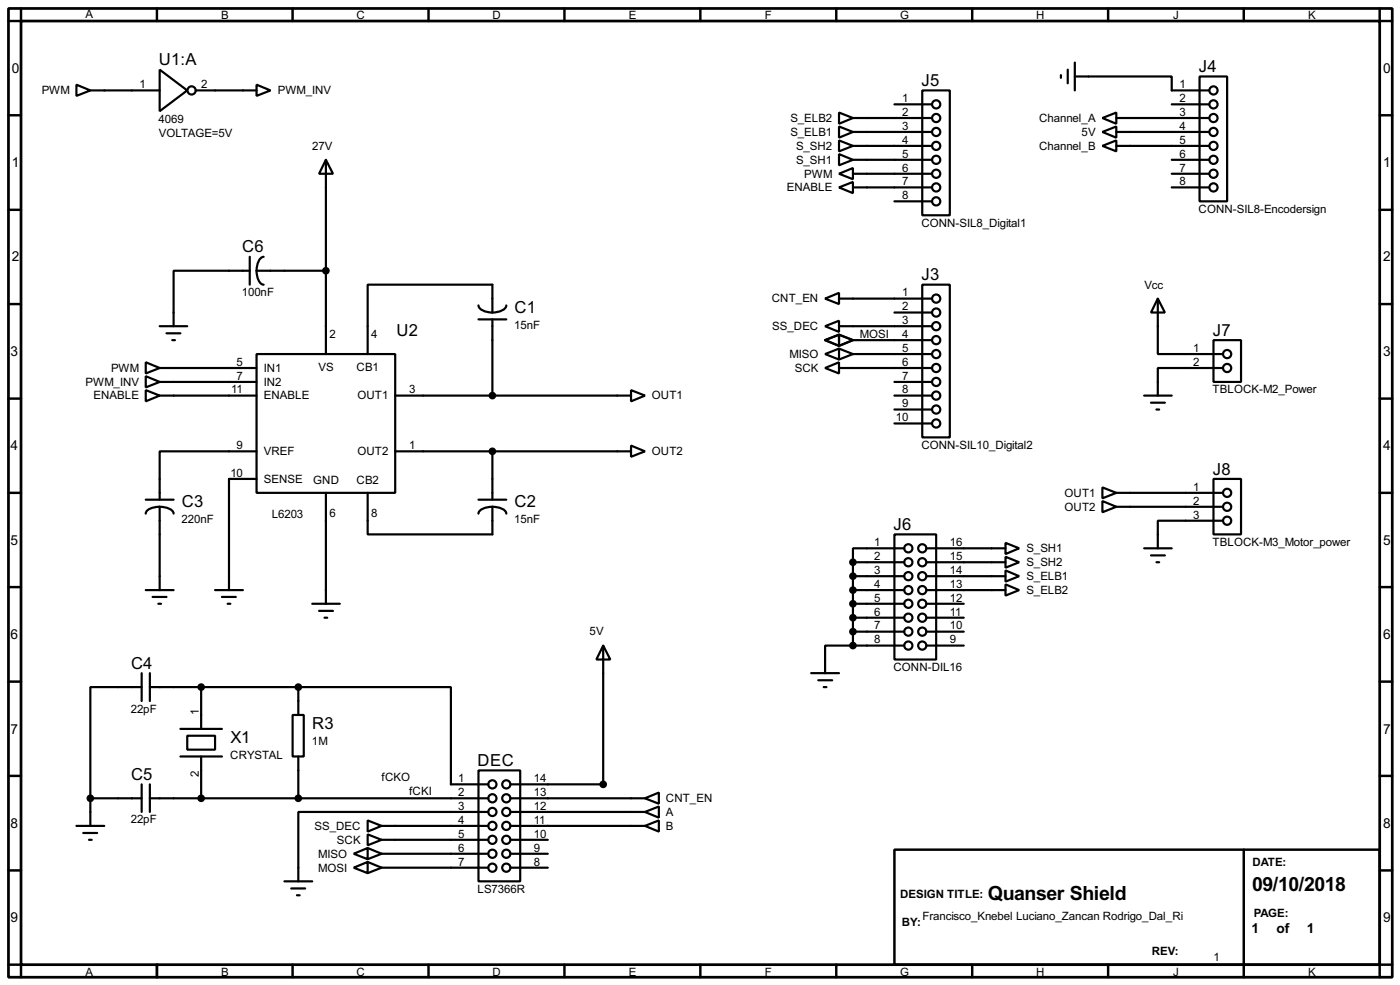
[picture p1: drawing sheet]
<svg xmlns="http://www.w3.org/2000/svg" width="256mm" height="180mm" viewBox="0 0 256 180" stroke-linecap="round" stroke-linejoin="round" font-family="sans-serif">
<path d="M1.6 1.6h253.5v177.3h-253.5zM3.9 3.9h248.9v172.7h-248.9z" fill="none" stroke="#000" stroke-width=".5"/>
<g fill="none" stroke="#000" stroke-width=".45">
<path d="M3.9 1.6v2.3h-2.3M28.8 1.6v2.3M53.6 1.6v2.3M78.5 1.6v2.3M103.4 1.6v2.3M128.3 1.6v2.3M153.2 1.6v2.3M178.1 1.6v2.3M203 1.6v2.3M227.9 1.6v2.3M252.8 1.6v2.3h2.3M1.6 21.1h2.3"/>
<path d="M1.6 38.4h2.3M252.8 21.1h2.3M252.8 38.4h2.3M1.6 55.7h2.3M252.8 55.7h2.3M1.6 73h2.3M252.8 73h2.3M1.6 90.2h2.3M252.8 90.2h2.3M1.6 107.5h2.3M252.8 107.5h2.3M1.6 124.8h2.3"/>
<path d="M252.8 124.8h2.3M1.6 142h2.3M1.6 159.3h2.3M163.9 155.5h88.9v21.1h-88.9zM227.9 155.5v23.4M252.8 142h2.3M252.8 159.3h2.3M1.6 176.6h2.3v2.3M28.8 176.6v2.3M53.6 176.6v2.3M78.5 176.6v2.3M103.4 176.6v2.3"/>
<path d="M128.3 176.6v2.3M153.2 176.6v2.3M178.1 176.6v2.3M203 176.6v2.3M255.1 176.6h-2.3v2.3"/>
</g>
<g fill="none" stroke="#000" stroke-width=".4">
<path d="M14 15.5l2.6 1.1-2.6 1zM16.6 16.6h12.7M29.3 12.8l5 3.8-5 3.8zM35.9 16.6h11.1M47 15.5l2.6 1.1-2.6 1zM163.9 19.1h6.8M169 16.6h5v22.8h-5zM194.4 13.8v.5M195.6 12.8v2.5M196.9 14h17.8v2.6h6.8M196.9 11.5v5.1M214.7 19.1h6.8"/>
<path d="M219.8 14h5v22.9h-5zM59.7 29.3l1.3 2.5h-2.5zM59.7 29.3v35.5M153.7 34.3l2.6-1v2.1zM153.7 31.8l2.6-1v2zM153.7 20.6l2.6 1-2.6 1.1zM153.7 23.2l2.6 1-2.6 1zM153.7 25.7l2.6 1-2.6 1zM153.7 28.2l2.6 1.1-2.6 1zM156.3 34.3h14.4M156.3 31.8h14.4M156.3 21.6h14.4"/>
<path d="M156.3 24.2h14.4M156.3 26.7h14.4M156.3 29.3h14.4M163.9 36.9h6.8M202 21.6l2.5-1v2.1zM202 24.2l2.5-1v2zM202 26.7l2.5-1v2zM204.5 21.6h17M204.5 24.2h17M204.5 26.7h17M214.7 34.3h6.8M214.7 31.8h6.8"/>
<path d="M214.7 29.3h6.8M29.3 59.7h5M45.8 49.6h-14v10.1M45.8 47v5.1M47 49.6a2.33 2.33 0 0 0 1.3 2.5M47 49.6h12.7M48.3 47a2.37 2.37 0 0 0-1.3 2.6M87.7 55.9a2.37 2.37 0 0 0 2.5 1.3M87.7 58.5h5.1M90.2 57.2v-5.1h-22.8v12.7M90.2 58.5v13.9M92.8 55.9a2.37 2.37 0 0 1-2.6 1.3"/>
<path d="M151.2 54.7l2.5-1.1v2.1zM151.2 59.7l2.5-1v2.1zM153.7 54.7h17M153.7 59.7h17M163.9 57.2h6.8M169 52.1h5v28h-5zM212.1 54.7l1.3 2.5h-2.5zM212.1 54.7v10.1h12M26.7 66.3l2.6 1.1-2.6 1zM26.7 71.4l2.6 1-2.6 1.1zM26.7 68.9l2.6 1-2.6 1zM29.3 72.4h17.7"/>
<path d="M29.3 67.4h17.7M29.3 69.9h17.7M30.5 61h2.6M31.6 62.3h.5M47 64.8h25.4v25.4h-25.4zM72.4 72.4h43.2M115.6 71.4l2.6 1-2.6 1.1zM151.2 67.4l2.5-1.1v2.1zM151.2 62.3l2.5-1v2zM151.2 64.8l2.5-1v2zM151.2 62.3l2.5-1 2.6 1-2.6 1zM153.7 61.3l2.6 1-2.6 1z"/>
<path d="M153.7 67.4h17M153.7 63.8l2.6 1M156.3 62.3h14.4M156.3 64.8h14.4M156.3 64.8l-2.6 1M163.9 72.4h6.8M163.9 69.9h6.8M163.9 75h6.8M163.9 77.5h6.8M209.6 72.4h5.1M210.9 73.7h2.5M211.9 75h.5"/>
<path d="M222.3 62.3h5.1v7.6h-5.1zM224.1 67.4h-12v5M26.7 91.5h5.1M29.3 92.8a3.3 3.3 0 0 1 2.4 .8l.1 .4M29.3 92.8a3.2 3.2 0 0 0-2.5 .8l-.1 .4M29.3 92.8v15.2M47 82.6h-17.7v8.9M47 87.7h-5v20.3M59.7 90.2v20.3M67.4 90.2v7.6h22.8v-5M72.4 82.6h43.2M87.7 91.5h5.1"/>
<path d="M90.2 92.8a3.3 3.3 0 0 1 2.4 .8l.2 .4M90.2 92.8a3.3 3.3 0 0 0-2.4 .8l-.1 .4M90.2 82.6v8.9M115.6 81.6l2.6 1-2.6 1zM163.9 97.8h7.6v22.9h-7.6zM184.2 99.4l2.5 1-2.5 1zM202 89.2l2.5 1-2.5 1zM202 91.7l2.5 1.1-2.5 1zM204.5 90.2h19.6M204.5 92.8h19.6M222.3 87.7h5.1v10.1h-5.1zM224.1 95.3h-12v5.1"/>
<path d="M26.7 108h5.1M28 109.3h2.5M29 110.5h.5M39.4 108h5.1M40.7 109.3h2.5M41.7 110.5h.5M57.2 110.5h5.1M58.5 111.8h2.5M59.5 113.1h.5M110.5 118.2l1.3 2.5h-2.5zM110.5 118.2v25.4h-17M156.3 118.2h-5.1v5"/>
<path d="M156.3 118.2h9.4M156.3 115.6h9.4M156.3 102.9v15.3M156.3 113.1h9.4M156.3 110.5h9.4M156.3 108h9.4M156.3 105.5h9.4M156.3 102.9h9.4M165.7 100.4h-9.4v2.5M169.7 118.2h6.9M169.7 115.6h6.9M169.7 113.1h6.9"/>
<path d="M169.7 110.5h6.9M169.7 108h14.5M169.7 105.5h14.5M169.7 102.9h14.5M169.7 100.4h14.5M184.2 101.9l2.5 1-2.5 1zM184.2 104.4l2.5 1.1-2.5 1zM184.2 107l2.5 1-2.5 1zM209.6 100.4h5.1M210.9 101.7h2.5M211.9 102.9h.5M26 125.8h-9.4v20.3"/>
<path d="M26 123.2v5.1M27.5 125.8h27.2M27.5 123.2v5.1M33.1 133.4h7.6M33.1 138.5h7.6M34.3 134.7h5.1v2.5h-5.1zM36.9 125.8v7.6M36.9 138.5v7.6M53.6 130.9h2.1v7.6h-2.1zM54.7 125.8h27.9v17.8h6.9M54.7 125.8v5.1M54.7 138.5v7.6"/>
<path d="M148.6 123.2h5.1M149.9 124.5h2.6M150.9 125.8h.5M14 151.2h5.1M15.3 152.5h2.5M16.3 153.7h.5M16.6 146.1h9.4M16.6 146.1v5.1M26 143.6v5M27.5 146.1h62M27.5 143.6v5M64.8 156.3l2.6-1.1v2.1z"/>
<path d="M64.8 158.8l2.6-1v2zM67.4 150.2l2.5 1-2.5 1zM67.4 152.7l2.5 1-2.5 1zM67.4 155.2l2.5 1.1M67.4 157.8l2.5 1M69.9 151.2h19.6M69.9 153.7h19.6M69.9 156.3h19.6M69.9 158.8h19.6M69.9 156.3l-2.5 1M69.9 158.8l-2.5 1M87.7 141h7.6v20.3h-7.6z"/>
<path d="M89.5 148.6h-34.8v12.7M93.5 146.1h24.7M93.5 148.6h24.7M93.5 151.2h24.7M93.5 153.7h6.9M93.5 156.3h6.9M93.5 158.8h6.9M118.2 146.1l2.5-1v2zM118.2 148.6l2.5-1v2.1zM118.2 151.2l2.5-1v2zM52.1 161.3h5.1M53.4 162.6h2.5"/>
<path d="M54.4 163.9h.5"/>
<circle cx="35.1" cy="16.6" r=".75"/>
<circle cx="171.5" cy="19.1" r=".75"/>
<circle cx="222.3" cy="16.6" r=".75"/>
<circle cx="222.3" cy="19.1" r=".75"/>
<circle cx="171.5" cy="36.9" r=".75"/>
<circle cx="171.5" cy="34.3" r=".75"/>
<circle cx="171.5" cy="26.7" r=".75"/>
<circle cx="171.5" cy="29.3" r=".75"/>
<circle cx="171.5" cy="31.8" r=".75"/>
<circle cx="171.5" cy="21.6" r=".75"/>
<circle cx="171.5" cy="24.2" r=".75"/>
<circle cx="222.3" cy="26.7" r=".75"/>
<circle cx="222.3" cy="29.3" r=".75"/>
<circle cx="222.3" cy="31.8" r=".75"/>
<circle cx="222.3" cy="34.3" r=".75"/>
<circle cx="222.3" cy="24.2" r=".75"/>
<circle cx="222.3" cy="21.6" r=".75"/>
<circle cx="171.5" cy="54.7" r=".75"/>
<circle cx="171.5" cy="57.2" r=".75"/>
<circle cx="171.5" cy="59.7" r=".75"/>
<circle cx="171.5" cy="77.5" r=".75"/>
<circle cx="171.5" cy="72.4" r=".75"/>
<circle cx="171.5" cy="75" r=".75"/>
<circle cx="171.5" cy="64.8" r=".75"/>
<circle cx="171.5" cy="62.3" r=".75"/>
<circle cx="171.5" cy="67.4" r=".75"/>
<circle cx="171.5" cy="69.9" r=".75"/>
<circle cx="224.8" cy="67.4" r=".75"/>
<circle cx="224.8" cy="64.8" r=".75"/>
<circle cx="224.8" cy="95.3" r=".75"/>
<circle cx="224.8" cy="90.2" r=".75"/>
<circle cx="224.8" cy="92.8" r=".75"/>
<circle cx="166.4" cy="100.4" r=".75"/>
<circle cx="166.4" cy="108" r=".75"/>
<circle cx="166.4" cy="102.9" r=".75"/>
<circle cx="166.4" cy="110.5" r=".75"/>
<circle cx="166.4" cy="105.5" r=".75"/>
<circle cx="166.4" cy="118.2" r=".75"/>
<circle cx="166.4" cy="115.6" r=".75"/>
<circle cx="166.4" cy="113.1" r=".75"/>
<circle cx="168.9" cy="100.4" r=".75"/>
<circle cx="168.9" cy="115.6" r=".75"/>
<circle cx="168.9" cy="113.1" r=".75"/>
<circle cx="168.9" cy="102.9" r=".75"/>
<circle cx="168.9" cy="108" r=".75"/>
<circle cx="168.9" cy="110.5" r=".75"/>
<circle cx="168.9" cy="118.2" r=".75"/>
<circle cx="168.9" cy="105.5" r=".75"/>
<circle cx="90.2" cy="158.8" r=".75"/>
<circle cx="90.2" cy="148.6" r=".75"/>
<circle cx="90.2" cy="143.6" r=".75"/>
<circle cx="90.2" cy="151.2" r=".75"/>
<circle cx="90.2" cy="153.7" r=".75"/>
<circle cx="90.2" cy="156.3" r=".75"/>
<circle cx="90.2" cy="146.1" r=".75"/>
<circle cx="92.7" cy="143.6" r=".75"/>
<circle cx="92.7" cy="153.7" r=".75"/>
<circle cx="92.7" cy="156.3" r=".75"/>
<circle cx="92.7" cy="146.1" r=".75"/>
<circle cx="92.7" cy="158.8" r=".75"/>
<circle cx="92.7" cy="148.6" r=".75"/>
<circle cx="92.7" cy="151.2" r=".75"/>
</g>
<g fill="#000" stroke="#000" stroke-width=".4">
<circle cx="59.7" cy="49.6" r=".5"/>
<circle cx="90.2" cy="72.4" r=".5"/>
<circle cx="90.2" cy="82.6" r=".5"/>
<circle cx="156.2" cy="115.6" r=".5"/>
<circle cx="156.2" cy="118.2" r=".5"/>
<circle cx="156.2" cy="108" r=".5"/>
<circle cx="156.2" cy="102.9" r=".5"/>
<circle cx="156.2" cy="113.1" r=".5"/>
<circle cx="156.2" cy="110.5" r=".5"/>
<circle cx="156.2" cy="105.5" r=".5"/>
<circle cx="36.8" cy="125.8" r=".5"/>
<circle cx="54.6" cy="125.8" r=".5"/>
<circle cx="16.5" cy="146.1" r=".5"/>
<circle cx="36.8" cy="146.1" r=".5"/>
<circle cx="54.6" cy="146.1" r=".5"/>
<circle cx="110.5" cy="143.6" r=".5"/>
</g>
<g font-size="4">
<text x="181" y="164.8">Quanser Shield</text>
<text x="229.4" y="163.1">09/10/2018</text>
</g>
<g font-size="3.4">
<text x="29.1" y="12">U1:A</text>
<text x="168.8" y="15.7">J5</text>
<text x="219.6" y="13.2">J4</text>
<text x="44.4" y="46.2">C6</text>
<text x="168.8" y="51.3">J3</text>
<text x="94.3" y="57.2">C1</text>
<text x="72.7" y="61.4">U2</text>
<text x="222.2" y="61.4">J7</text>
<text x="222.2" y="86.9">J8</text>
<text x="33.3" y="92.8">C3</text>
<text x="94.3" y="92.8">C2</text>
<text x="163.7" y="97">J6</text>
<text x="24" y="122.4">C4</text>
<text x="42.2" y="136">X1</text>
<text x="57.2" y="133.4">R3</text>
<text x="24" y="142.8">C5</text>
<text x="87.5" y="140.2">DEC</text>
</g>
<g font-size="2.8">
<text x="2.2" y="13.4">0</text>
<text x="253.4" y="13.4">0</text>
<text x="2.2" y="30.6">1</text>
<text x="253.4" y="30.6">1</text>
<text x="2.2" y="47.9">2</text>
<text x="253.4" y="47.9">2</text>
<text x="1.9" y="65.2">3</text>
<text x="253.4" y="65.2">3</text>
<text x="1.9" y="82.4">4</text>
<text x="253.4" y="82.4">4</text>
<text x="1.9" y="99.7">5</text>
<text x="253.4" y="99.7">5</text>
<text x="1.9" y="117">6</text>
<text x="253.4" y="117">6</text>
<text x="1.9" y="134.3">7</text>
<text x="253.4" y="134.3">7</text>
<text x="1.9" y="151.5">8</text>
<text x="253.4" y="151.5">8</text>
<text x="1.9" y="168.8">9</text>
<text x="229.3" y="170.8">1</text>
<text x="233.9" y="170.8">of</text>
<text x="239.4" y="170.8">1</text>
<text x="253.4" y="168.8">9</text>
</g>
<g font-size="2.4">
<text x="15.6" y="3.2">A</text>
<text x="40.5" y="3.5">B</text>
<text x="65.3" y="3.5">C</text>
<text x="90.2" y="3.5">D</text>
<text x="115.2" y="3.5">E</text>
<text x="140.1" y="3.5">F</text>
<text x="164.9" y="3.5">G</text>
<text x="189.8" y="3.5">H</text>
<text x="214.9" y="3.5">J</text>
<text x="239.6" y="3.5">K</text>
<text x="7.6" y="17.3">PWM</text>
<text x="25.6" y="16.2">1</text>
<text x="36.9" y="16.2">2</text>
<text x="50.9" y="17.3">PWM_INV</text>
<text x="216.1" y="16.2">1</text>
<text x="29.1" y="22.4">4069</text>
<text x="144.8" y="22.3">S_ELB2</text>
<text x="165.3" y="18.7">1</text>
<text x="165.3" y="21.2">2</text>
<text x="165.3" y="23.8">3</text>
<text x="190.4" y="22.3">Channel_A</text>
<text x="216.1" y="18.7">2</text>
<text x="216.1" y="21.2">3</text>
<text x="216.1" y="23.8">4</text>
<text x="29.1" y="25">VOLTAGE=5V</text>
<text x="57.2" y="27.4">27V</text>
<text x="144.8" y="24.9">S_ELB1</text>
<text x="145.8" y="27.4">S_SH2</text>
<text x="145.8" y="30">S_SH1</text>
<text x="165.3" y="26.3">4</text>
<text x="165.3" y="28.9">5</text>
<text x="190.4" y="27.4">Channel_B</text>
<text x="198.2" y="24.9">5V</text>
<text x="216.1" y="26.3">5</text>
<text x="216.1" y="28.9">6</text>
<text x="144.1" y="35">ENABLE</text>
<text x="147.3" y="32.5">PWM</text>
<text x="165.3" y="31.4">6</text>
<text x="165.3" y="33.9">7</text>
<text x="216.1" y="31.4">7</text>
<text x="216.1" y="33.9">8</text>
<text x="165.3" y="36.5">8</text>
<text x="168.8" y="41.5">CONN-SIL8_Digital1</text>
<text x="219.6" y="39">CONN-SIL8-Encodersign</text>
<text x="209.6" y="52.8">Vcc</text>
<text x="44.3" y="54.2">100nF</text>
<text x="141.4" y="55.4">CNT_EN</text>
<text x="165.3" y="54.3">1</text>
<text x="165.3" y="56.8">2</text>
<text x="165.3" y="59.3">3</text>
<text x="60.4" y="61.9">2</text>
<text x="68" y="61.9">4</text>
<text x="94.2" y="60.2">15nF</text>
<text x="141.5" y="60.4">SS_DEC</text>
<text x="144.6" y="65.5">MISO</text>
<text x="157.5" y="61.9">MOSI</text>
<text x="165.3" y="61.9">4</text>
<text x="165.3" y="64.4">5</text>
<text x="218.6" y="64.4">1</text>
<text x="15.7" y="70.6">PWM_INV</text>
<text x="20.3" y="68.1">PWM</text>
<text x="42.4" y="72">11</text>
<text x="43.4" y="67">5</text>
<text x="43.4" y="69.5">7</text>
<text x="48.3" y="68.1">IN1</text>
<text x="48.3" y="70.6">IN2</text>
<text x="58.3" y="68">VS</text>
<text x="65.3" y="68">CB1</text>
<text x="75" y="72">3</text>
<text x="145.6" y="68.1">SCK</text>
<text x="165.3" y="67">6</text>
<text x="165.3" y="69.5">7</text>
<text x="165.3" y="72">8</text>
<text x="218.6" y="67">2</text>
<text x="222.1" y="72">TBLOCK-M2_Power</text>
<text x="17.1" y="73.1">ENABLE</text>
<text x="48.3" y="73.1">ENABLE</text>
<text x="65.5" y="73.1">OUT1</text>
<text x="119.4" y="73.1">OUT1</text>
<text x="164.1" y="77.1">10</text>
<text x="165.3" y="74.6">9</text>
<text x="43.4" y="82.2">9</text>
<text x="48.3" y="83.3">VREF</text>
<text x="65.5" y="83.3">OUT2</text>
<text x="75" y="82.2">1</text>
<text x="119.4" y="83.3">OUT2</text>
<text x="168.8" y="82.2">CONN-SIL10_Digital2</text>
<text x="42.2" y="87.3">10</text>
<text x="48.3" y="88.4">SENSE</text>
<text x="57.4" y="88.5">GND</text>
<text x="65.3" y="88.5">CB2</text>
<text x="218.6" y="89.8">1</text>
<text x="33.3" y="95.7">220nF</text>
<text x="49.8" y="94.9">L6203</text>
<text x="60.4" y="94.7">6</text>
<text x="68" y="94.7">8</text>
<text x="94.2" y="95.7">15nF</text>
<text x="195" y="90.9">OUT1</text>
<text x="195" y="93.5">OUT2</text>
<text x="218.6" y="92.4">2</text>
<text x="218.6" y="94.9">3</text>
<text x="160.2" y="100">1</text>
<text x="174" y="100">16</text>
<text x="188" y="101.1">S_SH1</text>
<text x="222.1" y="99.9">TBLOCK-M3_Motor_power</text>
<text x="160.2" y="102.5">2</text>
<text x="160.2" y="105.1">3</text>
<text x="160.2" y="107.6">4</text>
<text x="174" y="102.5">15</text>
<text x="174" y="105.1">14</text>
<text x="174" y="107.6">13</text>
<text x="188" y="103.6">S_SH2</text>
<text x="188" y="106.2">S_ELB1</text>
<text x="160.2" y="110.1">5</text>
<text x="160.2" y="112.7">6</text>
<text x="174" y="110.1">12</text>
<text x="174" y="112.7">11</text>
<text x="188" y="108.7">S_ELB2</text>
<text x="108" y="116.3">5V</text>
<text x="160.2" y="115.2">7</text>
<text x="160.2" y="117.8">8</text>
<text x="174" y="115.2">10</text>
<text x="174" y="117.8">9</text>
<text x="163.7" y="122.8">CONN-DIL16</text>
<text x="24" y="130.4">22pF</text>
<text x="36.4" y="130.9" transform="rotate(-90 36.4 130.9)">1</text>
<text x="57.2" y="136.4">1M</text>
<text x="36.5" y="142.2" transform="rotate(-90 36.5 142.2)">2</text>
<text x="42.2" y="138.9">CRYSTAL</text>
<text x="69.9" y="143">fCKO</text>
<text x="84" y="143.2">1</text>
<text x="97.8" y="143.2">14</text>
<text x="75" y="145.5">fCKI</text>
<text x="84" y="145.7">2</text>
<text x="84" y="148.2">3</text>
<text x="97.8" y="145.7">13</text>
<text x="97.8" y="148.2">12</text>
<text x="122" y="146.8">CNT_EN</text>
<text x="122" y="149.3">A</text>
<text x="24" y="150.7">22pF</text>
<text x="57.6" y="151.9">SS_DEC</text>
<text x="61.7" y="154.4">SCK</text>
<text x="84" y="150.8">4</text>
<text x="84" y="153.3">5</text>
<text x="84" y="155.9">6</text>
<text x="97.8" y="150.8">11</text>
<text x="97.8" y="153.3">10</text>
<text x="97.8" y="155.9">9</text>
<text x="122" y="151.9">B</text>
<text x="58.3" y="157">MISO</text>
<text x="58.3" y="159.5">MOSI</text>
<text x="84" y="158.4">7</text>
<text x="97.8" y="158.4">8</text>
<text x="229.4" y="158.4">DATE:</text>
<text x="87.5" y="163.4">LS7366R</text>
<text x="164.9" y="164.3">DESIGN TITLE:</text>
<text x="229.7" y="167.8">PAGE:</text>
<text x="165.2" y="169.6">BY:</text>
<text x="169" y="168.3">Francisco_Knebel Luciano_Zancan Rodrigo_Dal_Ri</text>
<text x="15.6" y="178.6">A</text>
<text x="40.5" y="178.6">B</text>
<text x="65.3" y="178.6">C</text>
<text x="90.2" y="178.6">D</text>
<text x="115.2" y="178.6">E</text>
<text x="140.1" y="178.6">F</text>
<text x="164.9" y="178.6">G</text>
<text x="189.8" y="178.6">H</text>
<text x="211" y="174.7">REV:</text>
<text x="214.9" y="178.6">J</text>
<text x="222.3" y="175.9">1</text>
<text x="239.6" y="178.6">K</text>
</g>
</svg>
